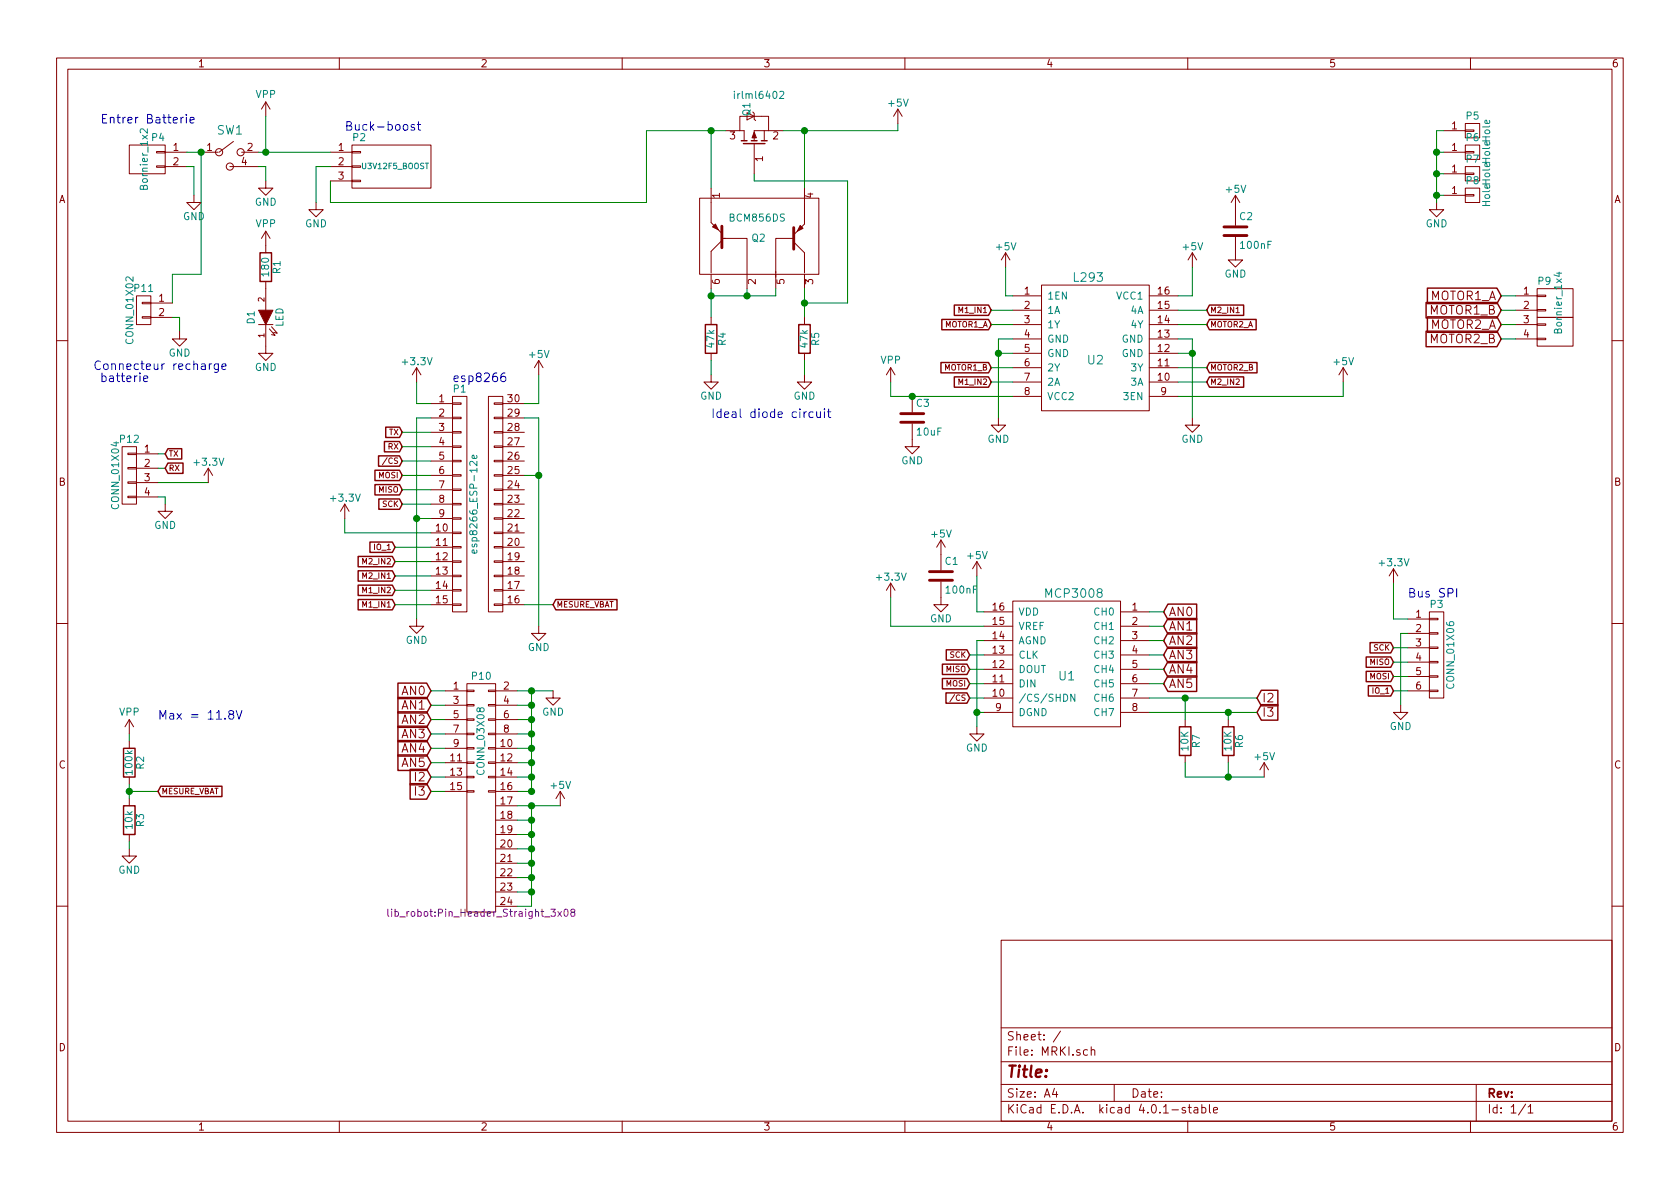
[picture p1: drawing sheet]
<svg xmlns="http://www.w3.org/2000/svg" width="297mm" height="210mm" viewBox="0 0 297 210" stroke-linecap="round" stroke-linejoin="round" font-family="sans-serif">
<g fill="none" stroke="#840000" stroke-width=".18">
<path d="M10 10.3h277v189.9h-277zM12 12.2h273v186.1h-273zM47 18l-.8 1.3M47 18v2.6M47 18l.8 1.3M60 10.3v1.9M110 10.3v1.9M132.1 19.9l1.2 .7-1.2 .6zM133.1 19.8l.2 .3v1l.3 .2M158.7 19.3l-.7 1.3M158.7 19.3v2.5M158.7 19.3l.8 1.3"/>
<path d="M160 10.3v1.9M210 10.3v1.9M260 10.3v1.9M22.9 25.6h6.3v5.1h-6.3zM27.7 29.3h1.5v.3h-1.5zM27.7 26.8h1.5v.2h-1.5zM29.2 26.9h3.8M29.2 29.5h3.8M34.3 34.5v1.3h1.3l-1.3 1.3-1.3-1.3h1.3M35.6 26.9h3M40.6 29.5h5.1M41.3 25l-2.6 1.9"/>
<path d="M42.7 26.9h3M47 32v1.3h1.3l-1.3 1.2-1.3-1.2h1.3M55.9 35.8v1.3h1.2l-1.2 1.2-1.3-1.2h1.3M58.4 26.9h3.8M58.4 29.5h3.8M58.4 32h3.8M62.2 31.9h1.6v.2h-1.6zM62.2 29.3h1.6v.3h-1.6zM62.2 26.8h1.6v.2h-1.6zM62.2 25.6h14v7.7h-14zM123.7 35h21.1v13.5h-21.1zM125.7 33.3v6.1l1.9 1.9"/>
<path d="M128.3 23.1h3.3v1.8M132.1 20.6h-1.3v2.5M133.3 20.6h2.6v2.5M133.3 25.4v5.3M135.1 23.1v1.8M138.4 23.1h-5.1v1.8M142.2 33.3v6.3l-1.9 1.9M218.4 34.5v5.4M218.4 34.5l-.7 1.3M218.4 34.5l.8 1.3M254 35.8v1.3h1.3l-1.3 1.2-1.3-1.2h1.3M255.3 26.9h3.8"/>
<path d="M255.3 23.1h3.8M255.3 30.7h3.8M255.3 34.5h3.8M259.1 23h1.5v.2h-1.5zM259.1 21.8h2.5v2.6h-2.5zM259.1 26.8h1.5v.2h-1.5zM259.1 25.6h2.5v2.6h-2.5zM259.1 30.6h1.5v.3h-1.5zM259.1 29.5h2.5v2.5h-2.5zM259.1 34.4h1.5v.3h-1.5zM259.1 33.3h2.5v2.5h-2.5zM24.1 52.3h2.6v5.1h-2.6z"/>
<path d="M25.1 56h1.6v.3h-1.6zM25.1 53.5h1.6v.2h-1.6zM26.7 53.6h3.8M26.7 56.1h3.8M31.7 58.7v1.2h1.3l-1.3 1.3-1.2-1.3h1.2M45.7 57.4h2.6M47 57.4v5.1h1.3l-1.3 1.2-1.3-1.2h1.3M47 40.9v3.8M47 49.8v5.1M47 40.9l-.8 1.3M47 40.9l.8 1.3M47.6 58.2l1 1.1-.6-.1"/>
<path d="M48 57.8l1 1.1-.6-.1M125.7 48.5v2.5M125.7 56.1v1.3M127.6 42.5l-1.9 1.9v3.9M127.8 42.2h.5M128 42.2h4.1v8.8M137.2 48v3M140.2 42.2h-3v6.1M140.3 42.8l1.9 1.9v3.6M142.2 48.5v2.5M142.2 56.1v1.3M177.8 44.7l-.8 1.3"/>
<path d="M177.8 44.7v2.5M177.8 44.7l.8 1.3M179.1 52.3h5M179.1 54.9h5M179.1 57.4h5M179.1 59.9h5M184.1 50.4h19.1v22.2h-19.1zM203.2 52.3h5.1M203.2 54.9h5.1M203.2 57.4h5.1M203.2 59.9h5.1M210.8 44.7l-.7 1.3"/>
<path d="M210.8 44.7v2.5M210.8 44.7l.8 1.3M218.4 41.9v4.1h1.3l-1.3 1.2-1.2-1.2h1.2M218.5 55.3h.6M268 52.3h3.8M268 54.9h3.8M268 57.4h3.8M268 59.9h3.8M271.8 59.8h1.5v.3h-1.5zM271.8 57.3h1.5v.2h-1.5zM271.8 56.1h6.3v5.1h-6.3zM271.8 54.7h1.5v.3h-1.5z"/>
<path d="M271.8 52.2h1.5v.2h-1.5zM271.8 51h6.3v5.1h-6.3zM10 60.2h2M21.6 79h2.5v10.1h-2.5zM73.7 65l-.8 1.3M73.7 65v2.6M73.7 65l.7 1.3M76.2 71.4h3.8M76.2 73.9h3.8M76.2 76.4h3.8M76.2 79h3.8M80 78.9h1.5v.2h-1.5z"/>
<path d="M80 76.3h1.5v.3h-1.5zM80 73.8h1.5v.2h-1.5zM80 71.2h1.5v.3h-1.5zM80 70.1h2.5v38.1h-2.5zM86.4 70.1h2.5v38.1h-2.5zM87.4 78.9h1.5v.2h-1.5zM87.4 76.3h1.5v.3h-1.5zM87.4 73.8h1.5v.2h-1.5zM87.4 71.2h1.5v.3h-1.5zM88.9 71.4h3.8M88.9 73.9h3.8M88.9 76.4h3.8"/>
<path d="M88.9 79h3.8M95.2 63.7l-.7 1.3M95.2 63.7v2.6M95.2 63.7l.8 1.3M125.7 66.3v1.3h1.3l-1.3 1.2-1.2-1.2h1.2M125.7 62.5v1.2M142.2 66.3v1.3h1.3l-1.3 1.2-1.2-1.2h1.2M142.2 62.5v1.2M157.5 65l-.8 1.3M157.5 65v2.6M157.5 65l.7 1.3M161.3 74.9v4.1h1.3l-1.3 1.3-1.3-1.3h1.3"/>
<path d="M161.3 70.1v2.8M176.5 73.9v1.3h1.3l-1.3 1.2-1.2-1.2h1.2M179.1 62.5h5M179.1 65h5M179.1 67.6h5M179.1 70.1h5M203.2 62.5h5.1M203.2 65h5.1M203.2 67.6h5.1M203.2 70.1h5.1M210.8 73.9v1.3h1.3l-1.3 1.2-1.3-1.2h1.3M237.5 65l-.8 1.3"/>
<path d="M237.5 65v2.6M237.5 65l.8 1.3M285 60.2h2M22.6 87.8h1.5v.2h-1.5zM22.6 85.2h1.5v.3h-1.5zM22.6 82.7h1.5v.2h-1.5zM22.6 80.1h1.5v.3h-1.5zM24.1 80.3h3.8M24.1 82.8h3.8M24.1 85.3h3.8M24.1 87.9h3.8M29.2 89.1v1.3h1.3l-1.3 1.3-1.3-1.3h1.3"/>
<path d="M36.8 82.8l-.7 1.3M36.8 82.8v2.5M36.8 82.8l.8 1.3M61 89.1l-.8 1.3M61 89.1v2.6M61 89.1l.7 1.3M68.5 80.9l-.9 1.3M76.2 81.5h3.8M76.2 84.1h3.8M76.2 86.6h3.8M76.2 89.1h3.8M76.2 91.7h3.8"/>
<path d="M76.2 94.2h3.8M76.2 96.8h3.8M76.2 99.3h3.8M80 99.2h1.5v.2h-1.5zM80 96.6h1.5v.3h-1.5zM80 94.1h1.5v.3h-1.5zM80 91.6h1.5v.2h-1.5zM80 89h1.5v.3h-1.5zM80 86.5h1.5v.2h-1.5zM80 83.9h1.5v.3h-1.5zM80 81.4h1.5v.3h-1.5zM87.4 99.2h1.5v.2h-1.5z"/>
<path d="M87.4 96.6h1.5v.3h-1.5zM87.4 94.1h1.5v.3h-1.5zM87.4 91.6h1.5v.2h-1.5zM87.4 89h1.5v.3h-1.5zM87.4 86.5h1.5v.2h-1.5zM87.4 83.9h1.5v.3h-1.5zM87.4 81.4h1.5v.3h-1.5zM88.9 81.5h3.8M88.9 84.1h3.8M88.9 86.6h3.8M88.9 89.1h3.8M88.9 91.7h3.8"/>
<path d="M88.9 94.2h3.8M88.9 96.8h3.8M88.9 99.3h3.8M166.4 95.5v5.3M166.4 95.5l-.8 1.3M166.4 95.5l.7 1.3M172.7 99.3l-.7 1.3M172.7 99.3v2.5M172.7 99.3l.8 1.3M10 110.3h2M73.7 109.5v1.2h1.2l-1.2 1.3-1.3-1.3h1.3M76.2 101.8h3.8"/>
<path d="M76.2 104.4h3.8M76.2 106.9h3.8M80 106.8h1.5v.3h-1.5zM80 104.3h1.5v.2h-1.5zM80 101.7h1.5v.3h-1.5zM87.4 106.8h1.5v.3h-1.5zM87.4 104.3h1.5v.2h-1.5zM87.4 101.7h1.5v.3h-1.5zM88.9 101.8h3.8M88.9 104.4h3.8M88.9 106.9h3.8M95.2 110.7v1.3h1.3l-1.3 1.3-1.2-1.3h1.2"/>
<path d="M157.5 103.1v2.6M157.5 103.1l-.8 1.3M157.5 103.1l.7 1.3M166.4 102.9v4h1.2l-1.2 1.3-1.3-1.3h1.3M174 108.2h5.1M174 110.7h5.1M174 113.3h5.1M174 115.8h5.1M174 118.4h5.1M179.1 106.3h19v22.2h-19zM198.1 108.2h5.1M198.1 110.7h5.1"/>
<path d="M198.1 113.3h5.1M198.1 115.8h5.1M198.1 118.4h5.1M246.4 100.6l-.8 1.2M246.4 100.6v2.5M246.4 100.6l.7 1.2M248.9 109.5h3.8M248.9 112h3.8M248.9 114.5h3.8M248.9 117.1h3.8M248.9 119.6h3.8M252.7 119.5h1.6v.3h-1.6z"/>
<path d="M252.7 117h1.6v.2h-1.6zM252.7 114.4h1.6v.3h-1.6zM252.7 111.9h1.6v.2h-1.6zM252.7 109.3h1.6v.3h-1.6zM252.7 108.2h2.6v15.2h-2.6zM285 110.3h2M22.9 127.2v2.6M22.9 131.1v1.2M22.9 137.4v1.3M22.9 127.2l-.8 1.3M22.9 127.2l.7 1.3M78.7 122.2h3.8"/>
<path d="M78.7 124.7h3.8M78.7 127.2h3.8M78.7 129.8h3.8M78.7 132.3h3.8M78.7 134.9h3.8M78.7 137.4h3.8M78.7 139.9h3.8M82.5 139.8h1.3v.3h-1.3zM82.5 137.3h1.3v.2h-1.3zM82.5 134.7h1.3v.3h-1.3zM82.5 132.2h1.3v.3h-1.3zM82.5 129.7h1.3v.2h-1.3z"/>
<path d="M82.5 127.1h1.3v.3h-1.3zM82.5 124.6h1.3v.2h-1.3zM82.5 122h1.3v.3h-1.3zM82.5 120.9h5.1v40.4h-5.1zM86.4 139.8h1.2v.3h-1.2zM86.4 137.3h1.2v.2h-1.2zM86.4 134.7h1.2v.3h-1.2zM86.4 132.2h1.2v.3h-1.2zM86.4 129.7h1.2v.2h-1.2zM86.4 127.1h1.2v.3h-1.2zM86.4 124.6h1.2v.2h-1.2zM86.4 122h1.2v.3h-1.2z"/>
<path d="M87.6 122.2h3.8M87.6 124.7h3.8M87.6 127.2h3.8M87.6 129.8h3.8M87.6 132.3h3.8M87.6 134.9h3.8M87.6 137.4h3.8M87.6 139.9h3.8M97.8 122.2v1.2h1.3l-1.3 1.3-1.3-1.3h1.3M99.1 139.9l-.8 1.3M99.1 139.9v2.6M99.1 139.9l.7 1.3"/>
<path d="M168.8 122.8l-.9 1.3M172.7 128.5v1.3h1.3l-1.3 1.3-1.3-1.3h1.3M174 120.9h5.1M174 123.4h5.1M174 126h5.1M198.1 120.9h5.1M198.1 123.4h5.1M198.1 126h5.1M209.5 127.2v1.3M209.5 133.6v1.3M217.2 127.2v1.3M217.2 133.6v1.3"/>
<path d="M223.5 134.9l-.7 1.2M223.5 134.9v2.5M223.5 134.9l.8 1.2M247.6 124.7v1.3h1.3l-1.3 1.2-1.2-1.2h1.2M248.9 122.2h3.8M252.7 122h1.6v.3h-1.6zM22.9 150.1v1.3h1.2l-1.2 1.2-1.3-1.2h1.3M22.9 141.2v1.3M22.9 147.6v1.2M87.6 150.1h3.8M87.6 152.6h3.8M87.6 155.2h3.8"/>
<path d="M87.6 157.7h3.8M87.6 142.5h3.8M87.6 145h3.8M87.6 147.6h3.8M10 160.2h2M87.6 160.3h3.8M177 166.3h108v32h-108zM285 160.2h2M60 198.3v1.9M110 198.3v1.9M160 198.3v1.9M177 194.8h108"/>
<path d="M177 191.8h108M177 187.8h108M177 181.8h108M186.4 192.5l-.3 1h.9M186.8 193v1M187.5 182.3l-1.3 2M192.3 185.7l-.5-.1-.2 .3v.6l.2 .1 .5-.1M192.9 185.7l.2-.1 .4 .1 .1 .9M192.9 185.1v1.5M197 191.8v3M209.6 195.9a.37 .37 0 0 0-.6 .1l.1 .3 .5 .1 .1 .1-.3 .3-.4-.1M210 198.3v1.9"/>
<path d="M210.1 195.8h.5M210.3 195.3v1.3l.3 .2M211.2 195.9h.5l.1 .9M211.8 196.2l-.5 .1-.2 .2 .2 .3 .5-.1M212.5 195.9l.4-.1 .3 .3-.1 .6h-.6M212.5 195.3v1.5M213.8 195.3v1.3l.2 .2M214.6 196.3l.7-.1-.1-.3-.4-.1-.2 .2v.7h.6M260 198.3v1.9M261 191.8v6.5M269.7 195.2l-1.2 2M270.2 195.8l.4-.5v1.5"/>
<path d="M270.2 196.8h.8"/>
<circle cx="38.7" cy="26.9" r=".63"/>
<circle cx="40.6" cy="29.5" r=".63"/>
<circle cx="42.5" cy="26.9" r=".63"/>
</g>
<path d="M129.8 16.1v.2M129.8 16.6v.8M137.9 16.3l.5-.2 .1 .2 .1 .2-.8 .9h.8M26.1 22.8v.8l-1-.8h-.2l-.1 .2 .1 .5M275.2 48.3h.9M275.7 48.1v.8l-.9-.3M84.3 97.3v.3l-.2 .2h-.6v-.5l.3-.1 .1 .6M84.3 80.5v.4l-.2 .2-.6-.1v-.5h.3l.1 .6M190 122.8v1.2l-.7-1.2v1.2" fill="none" stroke="#008484" stroke-width=".18"/>
<g fill="none" stroke="#840000" stroke-width=".25">
<path d="M131.1 24.9h1M131.4 25.4h3.9M132.8 24.9h1.1M134.6 24.9h1M46 44.7h2v5.1h-2zM124.7 57.4h2v5.1h-2zM141.2 57.4h2.1v5.1h-2.1zM166.5 56.5h8.3l.5 .9-.5 .9h-8.3zM168.7 53.9h6.1l.5 1-.5 .9h-6.1zM213.8 53.9h6.1v1.9h-6.1l-.4-.9zM213.8 56.5h8.3v1.8h-8.3l-.4-.9zM252.1 53.5h12.6l.7 1.4-.7 1.3h-12.6z"/>
<path d="M252.1 58.6h12.6l.7 1.3-.7 1.4h-12.6zM252.4 50.9h12.3l.7 1.4-.7 1.4h-12.3zM252.4 56h12.3l.7 1.4-.7 1.4h-12.3zM29.7 79.3h2.4v1.9h-2.4l-.5-.9zM68 78.1h2.6l.5 .9-.5 .9h-2.6zM68.2 75.5h2.4l.5 .9-.5 1h-2.4zM166.4 64.1h8.4l.5 .9-.5 .9h-8.4zM168.7 66.6h6.1l.5 1-.5 .9h-6.1zM213.8 64.1h8.4v1.8h-8.4l-.4-.9zM213.8 66.6h6.1v1.9h-6.1l-.4-.9zM29.7 81.9h2.7v1.8h-2.7l-.5-.9zM63.3 98.4h6.1l.4 .9-.4 .9h-6.1z"/>
<path d="M65.4 95.9h4l.4 .9-.4 .9h-4zM66.3 85.7h4.3l.5 .9-.5 .9h-4.3zM66.3 83.2h4.3l.5 .9-.5 .9h-4.3zM66.9 80.6h3.7l.5 .9-.5 .9h-3.7zM67 88.2h3.6l.5 .9-.5 1h-3.6zM63.3 106h6.1l.4 .9-.4 .9h-6.1zM63.3 103.5h6.1l.4 .9-.4 .9h-6.1zM63.3 100.9h6.1l.4 .9-.4 1h-6.1zM98.3 106h10.8v1.8h-10.8l-.5-.9zM166.6 117.4h4.4l.4 1-.4 .9h-4.4zM166.6 120h4.4l.4 .9-.4 .9h-4.4zM167.3 114.9h3.7l.4 .9-.4 .9h-3.7z"/>
<path d="M206.5 106.8h5.1v2.8h-5.1l-.8-1.4zM206.5 109.4h5.1v2.7h-5.1l-.8-1.4zM206.5 111.9h5.1v2.7h-5.1l-.8-1.3zM206.5 114.4h5.1v2.8h-5.1l-.8-1.4zM206.5 117h5.1v2.7h-5.1l-.8-1.3zM206.5 119.5h5.1v2.8h-5.1l-.8-1.4zM241.6 116.2h4.3l.5 .9-.5 .9h-4.3zM241.6 118.7h4.3l.5 .9-.5 .9h-4.3zM242.2 113.6h3.7l.5 .9-.5 1h-3.7zM21.8 132.3h2.1v5.1h-2.1zM28.4 139h10.8v1.9h-10.8l-.5-1zM70.4 120.8h5l.8 1.4-.8 1.3h-5z"/>
<path d="M70.4 123.3h5l.8 1.4-.8 1.4h-5zM70.4 125.9h5l.8 1.3-.8 1.4h-5zM70.4 128.4h5l.8 1.4-.8 1.4h-5zM70.4 131h5l.8 1.3-.8 1.4h-5zM70.4 133.5h5l.8 1.4-.8 1.3h-5zM72.5 136h2.9l.8 1.4-.8 1.4h-2.9zM72.5 138.6h2.9l.8 1.3-.8 1.4h-2.9zM167.3 122.5h3.7l.4 .9-.4 1h-3.7zM208.5 128.5h2.1v5.1h-2.1zM216.2 128.5h2v5.1h-2zM223 122.1h2.9v2.7h-2.9l-.8-1.4zM223 124.6h2.9v2.7h-2.9l-.8-1.3z"/>
<path d="M241.9 121.3h4l.5 .9-.5 .9h-4zM21.8 142.5h2.1v5.1h-2.1z"/>
</g>
<g fill="none" stroke="#0000c2" stroke-width=".18">
<path d="M32.4 20.7l-.2 .1-.2 .3M32.9 20.2v.2M32.9 20.7v1.1M33.6 21.3l.7-.2v-.3l-.5-.1-.2 .3 .1 .7h.6M73.3 22.1l-.4-.1-.2 .2v.2l.6 .2v.4h-.6M73.8 22h.6M74 21.5v1.3l.4 .2M25.4 67l.7-.2v-.3h-.5l-.2 .2 .1 .7h.6M37.4 64.3l-.2 .1-.2 .2M38.6 64.3v1.3l-.3 .3-.4-.1M38.6 64.4a.48 .48 0 0 0-.7 .1v.7a.48 .48 0 0 0 .7 .1M39.2 64.8l.8-.1-.1-.3-.4-.1-.3 .3 .1 .7h.6"/>
<path d="M89.3 66a.62 .62 0 0 0-.8 .6l.1 .7a.48 .48 0 0 0 .8-.1v-.5a.48 .48 0 0 0-.9 .1M143.8 72.9a.48 .48 0 0 0-.7 .1v.7a.48 .48 0 0 0 .7 .1M144.4 72.8v.8a.38 .38 0 0 0 .7 .1M145.1 72.8v1M145.8 72.3v.2M145.8 72.8v1M146.3 72.8h.6M146.5 72.3v1.3l.4 .2M257.6 104.1v1.5M40.7 126.3l-.3-.3 .1-.2a.48 .48 0 0 1 .7 0l.1 .2-.1 .2-.7 .3v.5a.48 .48 0 0 0 .8-.1v-.3l-.3-.3M41.8 125.6l.5 1.6 .5-1.6"/>
</g>
<path d="M127.6 40v3.8M140.3 40.3v3.8M216.4 41.7h4.1M216.4 40.1h4.1M159.3 74.7h4M159.3 73.1h4M164.3 102.6h4.1M164.3 101.1h4.1" fill="none" stroke="#840000" stroke-width=".51"/>
<g fill="none" stroke="#008400" stroke-width=".18">
<path d="M33 29.5h1.3v5M33 26.9h2.6v21.6h-5.1v5.1M45.7 29.5h1.3v2.5M45.7 26.9h12.7M47 20.6v6.3M58.4 29.5h-2.5v6.3M125.7 23.1v10.2M128.3 23.1h-14v12.7h-55.9v-3.8M133.3 30.7v1.3h16.6v21.6h-7.7M142.2 23.1v10.2M158.7 21.8v1.3h-20.3M254 26.9h1.3"/>
<path d="M254 34.5h1.3M254 30.7h1.3M255.3 23.1h-1.3v12.7M30.5 56.1h1.2v2.6M125.7 51v5.1M132.1 51v1.3M137.2 51v1.3h-11.5M142.2 51v5.1M175.3 54.9h3.8M175.3 57.4h3.8M177.8 47.2v5.1h1.3M179.1 59.9h-2.6v14"/>
<path d="M208.3 59.9h2.5v14M208.3 54.9h5.1M208.3 57.4h5.1M210.8 47.2v5.1h-2.5M265.4 59.9h2.6M265.4 52.3h2.6M265.4 54.9h2.6M265.4 57.4h2.6M71.1 76.4h5.1M71.1 79h5.1M73.7 67.6v3.8h2.5M76.2 73.9h-2.5v35.6"/>
<path d="M92.7 73.9h2.5v36.8M95.2 66.3v5.1h-2.5M125.7 63.7v2.6M142.2 63.7v2.6M157.5 67.6v2.5h21.6M175.3 65h3.8M175.3 67.6h3.8M176.5 62.5h2.6M208.3 62.5h2.5M208.3 65h5.1M208.3 67.6h5.1M237.5 67.6v2.5h-29.2"/>
<path d="M27.9 82.8h1.3M27.9 80.3h1.3M27.9 85.3h8.9M27.9 87.9h1.3v1.2M61 91.7v2.5h15.2M69.8 99.3h6.4M69.8 96.8h6.4M71.1 89.1h5.1M71.1 86.6h5.1M71.1 84.1h5.1M71.1 81.5h5.1M73.7 91.7h2.5"/>
<path d="M92.7 84.1h2.5M69.8 106.9h6.4M69.8 104.4h6.4M69.8 101.8h6.4M92.7 106.9h5.1M157.5 105.7v5h16.5M171.4 115.8h2.6M171.4 118.4h2.6M172.7 101.8v6.4h1.3M174 113.3h-1.3v15.2M203.2 108.2h2.5M203.2 110.7h2.5"/>
<path d="M203.2 115.8h2.5M203.2 118.4h2.5M203.2 113.3h2.5M246.4 103.1v6.4h2.5M246.4 114.5h2.5M246.4 117.1h2.5M246.4 119.6h2.5M248.9 112h-1.3v12.7M22.9 139.9h5M22.9 129.8v1.3M22.9 138.7v2.5M76.2 122.2h2.5"/>
<path d="M76.2 124.7h2.5M76.2 127.2h2.5M76.2 129.8h2.5M76.2 132.3h2.5M76.2 134.9h2.5M76.2 137.4h2.5M76.2 139.9h2.5M91.4 122.2h6.4M91.4 124.7h2.6M91.4 127.2h2.6M91.4 129.8h2.6M91.4 132.3h2.6"/>
<path d="M91.4 134.9h2.6M91.4 137.4h2.6M94 122.2v17.7h-2.6M171.4 120.9h2.6M171.4 123.4h2.6M172.7 126h1.3M203.2 120.9h2.5M203.2 123.4h19M203.2 126h19M209.5 134.9v2.5h14M209.5 123.4v3.8M217.2 126v1.2"/>
<path d="M217.2 134.9v2.5M246.4 122.2h2.5M22.9 148.8v1.3M91.4 142.5h7.7M91.4 157.7h2.6M91.4 155.2h2.6M91.4 152.6h2.6M91.4 150.1h2.6M91.4 147.6h2.6M91.4 145h2.6M94 142.5v17.8"/>
</g>
<g fill="#008400" stroke="#008400" stroke-width=".25">
<circle cx="172.7" cy="126" r=".51"/>
<circle cx="73.7" cy="91.7" r=".51"/>
<circle cx="210.8" cy="62.5" r=".51"/>
<circle cx="176.5" cy="62.5" r=".51"/>
<circle cx="47" cy="26.9" r=".51"/>
<circle cx="95.3" cy="84.1" r=".51"/>
<circle cx="254" cy="30.7" r=".51"/>
<circle cx="254" cy="26.9" r=".51"/>
<circle cx="254" cy="34.5" r=".51"/>
<circle cx="94" cy="124.7" r=".51"/>
<circle cx="94" cy="127.2" r=".51"/>
<circle cx="94" cy="129.8" r=".51"/>
<circle cx="94" cy="132.3" r=".51"/>
<circle cx="94" cy="134.9" r=".51"/>
<circle cx="94" cy="137.4" r=".51"/>
<circle cx="94" cy="139.9" r=".51"/>
<circle cx="35.6" cy="26.9" r=".51"/>
<circle cx="22.9" cy="139.9" r=".51"/>
<circle cx="161.3" cy="70.1" r=".51"/>
<circle cx="125.7" cy="52.3" r=".51"/>
<circle cx="132.1" cy="52.3" r=".51"/>
<circle cx="142.2" cy="53.6" r=".51"/>
<circle cx="142.2" cy="23.1" r=".51"/>
<circle cx="125.7" cy="23.1" r=".51"/>
<circle cx="94" cy="122.2" r=".51"/>
<circle cx="94" cy="157.7" r=".51"/>
<circle cx="94" cy="155.2" r=".51"/>
<circle cx="94" cy="152.6" r=".51"/>
<circle cx="94" cy="150.1" r=".51"/>
<circle cx="94" cy="147.6" r=".51"/>
<circle cx="94" cy="145" r=".51"/>
<circle cx="94" cy="142.5" r=".51"/>
<circle cx="217.2" cy="126" r=".51"/>
<circle cx="209.6" cy="123.4" r=".51"/>
<circle cx="217.2" cy="137.4" r=".51"/>
</g>
<g fill="#840000" stroke="#840000" stroke-width=".18">
<path d="M45.7 54.9h2.6l-1.3 2.5z"/>
<path d="M133.3 23.4l.4 1h-.7z"/>
<path d="M126.5 39.6l.5 1-1-.5z"/>
<path d="M141.5 39.9l.5 .5-1 .5z"/>
</g>
<path d="M68.6 160.8v1l.2 .2M69.2 160.8v.1M69.2 161.2v.8M98.6 161.2l.7 .8M99.3 161.2l-.7 .8M99.8 160.9l.2-.1a.67 .67 0 0 1 .4 .6 .67 .67 0 0 1-.4 .6l-.2-.1-.1-.3zM101.2 161.3l-.3-.2 .1-.2 .2-.1 .4 .1v.3l-.6 .2-.1 .2 .1 .3 .2 .1h.2l.3-.2-.1-.4-.2-.1" fill="none" stroke="#840084" stroke-width=".18"/>
<text font-size="2.8" fill="#840000" x="178" y="190.5">Title:</text>
<g font-size="2.1" fill="#0000c2">
<text x="17.8" y="21.8">Entrer Batterie</text>
<text x="61" y="23.1">Buck-boost</text>
<text x="16.5" y="65.4">Connecteur recharge</text>
<text x="17.1" y="67.6">batterie</text>
<text x="80" y="67.6">esp8266</text>
<text x="125.7" y="73.9">Ideal diode circuit</text>
<text x="248.9" y="105.7">Bus SPI</text>
<text x="27.9" y="127.2">Max = 11.8V</text>
</g>
<g font-size="2.1" fill="#008484">
<text x="38.4" y="23.8">SW1</text>
<text x="190" y="49.8">L293</text>
<text x="192.3" y="64.4">U2</text>
<text x="185.1" y="105.7">MCP3008</text>
<text x="187.2" y="120.3">U1</text>
</g>
<g font-size="2.1" fill="#840000">
<text x="252.7" y="53.1">MOTOR1_A</text>
<text x="252.7" y="55.6">MOTOR1_B</text>
<text x="252.7" y="58.2">MOTOR2_A</text>
<text x="252.7" y="60.7">MOTOR2_B</text>
<text x="206.7" y="109">AN0</text>
<text x="206.7" y="111.5">AN1</text>
<text x="206.7" y="114">AN2</text>
<text x="206.7" y="116.6">AN3</text>
<text x="206.7" y="119.1">AN4</text>
<text x="71" y="122.9">AN0</text>
<text x="71" y="125.5">AN1</text>
<text x="206.7" y="121.7">AN5</text>
<text x="223.2" y="124.2">I2</text>
<text x="71" y="128">AN2</text>
<text x="71" y="130.6">AN3</text>
<text x="223.2" y="126.7">I3</text>
<text x="71" y="133.1">AN4</text>
<text x="71" y="135.6">AN5</text>
<text x="73.5" y="138.2">I2</text>
<text x="73.5" y="140.7">I3</text>
<text x="178" y="184">Sheet: /</text>
<text x="178" y="186.7">File: MRKI.sch</text>
<text x="178" y="196.9">KiCad E.D.A. kicad 4.0.1-stable</text>
<text x="178" y="194.1">Size: A4</text>
<text x="200" y="194.1">Date:</text>
<text x="263" y="194.1">Rev:</text>
<text x="263" y="196.9">Id: 1/1</text>
</g>
<g font-size="1.8" fill="#840000">
<text x="35" y="11.9">1</text>
<text x="85" y="11.9">2</text>
<text x="135" y="11.9">3</text>
<text x="185" y="11.9">4</text>
<text x="235" y="11.9">5</text>
<text x="285" y="11.9">6</text>
<text x="256.7" y="22.9">1</text>
<text x="30.6" y="26.7">1</text>
<text x="30.6" y="29.2">2</text>
<text x="36.6" y="26.7">1</text>
<text x="42.7" y="29.2">4</text>
<text x="43.7" y="26.7">2</text>
<text x="59.8" y="26.7">1</text>
<text x="59.8" y="29.2">2</text>
<text x="129.1" y="24.6">3</text>
<text x="134.9" y="28.5" transform="rotate(-90 134.9 28.5)">1</text>
<text x="136.7" y="24.6">2</text>
<text x="256.7" y="26.7">1</text>
<text x="10.4" y="35.9">A</text>
<text x="59.8" y="31.7">3</text>
<text x="127.3" y="35" transform="rotate(-90 127.3 35)">1</text>
<text x="143.8" y="35" transform="rotate(-90 143.8 35)">4</text>
<text x="256.7" y="30.5">1</text>
<text x="256.7" y="34.3">1</text>
<text x="285.4" y="35.9">A</text>
<text x="28.1" y="53.3">1</text>
<text x="127.3" y="50.3" transform="rotate(-90 127.3 50.3)">6</text>
<text x="133.6" y="50.3" transform="rotate(-90 133.6 50.3)">2</text>
<text x="138.7" y="50.3" transform="rotate(-90 138.7 50.3)">5</text>
<text x="143.8" y="50.3" transform="rotate(-90 143.8 50.3)">3</text>
<text x="181.1" y="52.1">1</text>
<text x="204.8" y="52.1">16</text>
<text x="269.4" y="52.1">1</text>
<text x="28.1" y="55.9">2</text>
<text x="181.1" y="54.6">2</text>
<text x="181.1" y="57.1">3</text>
<text x="181.1" y="59.7">4</text>
<text x="204.8" y="59.7">13</text>
<text x="204.8" y="57.1">14</text>
<text x="204.8" y="54.6">15</text>
<text x="269.4" y="54.6">2</text>
<text x="269.4" y="57.1">3</text>
<text x="269.4" y="59.7">4</text>
<text x="181.1" y="62.2">5</text>
<text x="181.1" y="64.8">6</text>
<text x="204.8" y="64.8">11</text>
<text x="204.8" y="62.2">12</text>
<text x="77.6" y="71.1">1</text>
<text x="89.8" y="71.1">30</text>
<text x="181.1" y="67.3">7</text>
<text x="181.1" y="69.8">8</text>
<text x="204.8" y="67.3">10</text>
<text x="205.3" y="69.8">9</text>
<text x="77.6" y="73.7">2</text>
<text x="77.6" y="76.2">3</text>
<text x="89.8" y="76.2">28</text>
<text x="89.8" y="73.7">29</text>
<text x="25.6" y="80">1</text>
<text x="25.6" y="82.5">2</text>
<text x="77.6" y="78.7">4</text>
<text x="77.6" y="81.3">5</text>
<text x="77.6" y="83.8">6</text>
<text x="89.8" y="83.8">25</text>
<text x="89.8" y="81.3">26</text>
<text x="89.8" y="78.7">27</text>
<text x="10.4" y="85.9">B</text>
<text x="25.6" y="85.1">3</text>
<text x="25.6" y="87.6">4</text>
<text x="77.6" y="86.4">7</text>
<text x="77.6" y="88.9">8</text>
<text x="89.8" y="88.9">23</text>
<text x="89.8" y="86.4">24</text>
<text x="285.4" y="85.9">B</text>
<text x="77.1" y="94">10</text>
<text x="77.6" y="91.4">9</text>
<text x="89.8" y="94">21</text>
<text x="89.8" y="91.4">22</text>
<text x="77.1" y="96.5">11</text>
<text x="77.1" y="99.1">12</text>
<text x="77.1" y="101.6">13</text>
<text x="89.8" y="96.5">20</text>
<text x="89.8" y="101.6">18</text>
<text x="89.8" y="99.1">19</text>
<text x="77.1" y="104.1">14</text>
<text x="77.1" y="106.7">15</text>
<text x="89.8" y="106.7">16</text>
<text x="89.8" y="104.1">17</text>
<text x="175.6" y="107.9">16</text>
<text x="200.2" y="107.9">1</text>
<text x="175.6" y="113">14</text>
<text x="175.6" y="110.5">15</text>
<text x="200.2" y="110.5">2</text>
<text x="200.2" y="113">3</text>
<text x="250.3" y="109.2">1</text>
<text x="250.3" y="111.8">2</text>
<text x="175.6" y="118.1">12</text>
<text x="175.6" y="115.6">13</text>
<text x="200.2" y="115.6">4</text>
<text x="200.2" y="118.1">5</text>
<text x="250.3" y="114.3">3</text>
<text x="250.3" y="116.8">4</text>
<text x="250.3" y="119.4">5</text>
<text x="80.2" y="121.9">1</text>
<text x="80.2" y="124.5">3</text>
<text x="89.1" y="121.9">2</text>
<text x="89.1" y="124.5">4</text>
<text x="175.6" y="123.2">10</text>
<text x="175.6" y="120.6">11</text>
<text x="176" y="125.7">9</text>
<text x="200.2" y="120.6">6</text>
<text x="200.2" y="123.2">7</text>
<text x="200.2" y="125.7">8</text>
<text x="250.3" y="121.9">6</text>
<text x="80.2" y="127">5</text>
<text x="80.2" y="129.5">7</text>
<text x="89.1" y="127">6</text>
<text x="89.1" y="129.5">8</text>
<text x="10.4" y="135.9">C</text>
<text x="79.7" y="134.6">11</text>
<text x="79.7" y="137.2">13</text>
<text x="80.2" y="132.1">9</text>
<text x="88.6" y="132.1">10</text>
<text x="88.6" y="134.6">12</text>
<text x="88.6" y="137.2">14</text>
<text x="285.4" y="135.9">C</text>
<text x="79.7" y="139.7">15</text>
<text x="88.6" y="139.7">16</text>
<text x="88.6" y="142.2">17</text>
<text x="88.6" y="149.9">20</text>
<text x="88.6" y="144.8">18</text>
<text x="88.6" y="147.3">19</text>
<text x="88.6" y="152.4">21</text>
<text x="88.6" y="154.9">22</text>
<text x="88.6" y="157.5">23</text>
<text x="88.6" y="160">24</text>
<text x="10.4" y="185.9">D</text>
<text x="285.4" y="185.9">D</text>
<text x="35" y="199.9">1</text>
<text x="85" y="199.9">2</text>
<text x="135" y="199.9">3</text>
<text x="185" y="199.9">4</text>
<text x="235" y="199.9">5</text>
<text x="285" y="199.9">6</text>
</g>
<g font-size="1.8" fill="#008484">
<text x="45.2" y="17.3">VPP</text>
<text x="130.4" y="17.5">irlml6402</text>
<text x="132.6" y="20.5" transform="rotate(-90 132.6 20.5)">Q1</text>
<text x="157.1" y="18.8">+5V</text>
<text x="259.3" y="21.1">P5</text>
<text x="26.9" y="24.9">P4</text>
<text x="62.4" y="24.9">P2</text>
<text x="259.3" y="24.9">P6</text>
<text x="259.3" y="28.7">P7</text>
<text x="26.1" y="33.3" transform="rotate(-90 26.1 33.3)">Bornier_1x2</text>
<text x="216.8" y="34.1">+5V</text>
<text x="259.3" y="32.6">P8</text>
<text x="32.3" y="38.9">GND</text>
<text x="45" y="36.4">GND</text>
<text x="45.2" y="40.2">VPP</text>
<text x="53.9" y="40.2">GND</text>
<text x="129.2" y="39.2">BCM856DS</text>
<text x="219.2" y="38.9">C2</text>
<text x="252" y="40.2">GND</text>
<text x="263.4" y="36.4" transform="rotate(-90 263.4 36.4)">HoleHoleHoleHole</text>
<text x="132.9" y="42.7">Q2</text>
<text x="176.2" y="44.2">+5V</text>
<text x="209.2" y="44.2">+5V</text>
<text x="219.5" y="44">100nF</text>
<text x="23.8" y="51.6">P11</text>
<text x="47.5" y="48.7" transform="rotate(-90 47.5 48.7)">180</text>
<text x="49.6" y="48.4" transform="rotate(-90 49.6 48.4)">R1</text>
<text x="185.2" y="53">1EN</text>
<text x="197.5" y="53">VCC1</text>
<text x="216.5" y="49.1">GND</text>
<text x="272" y="50.3">P9</text>
<text x="45" y="57.2" transform="rotate(-90 45 57.2)">D1</text>
<text x="50.1" y="57.9" transform="rotate(-90 50.1 57.9)">LED</text>
<text x="185.2" y="55.5">1A</text>
<text x="185.2" y="58">1Y</text>
<text x="199.9" y="55.5">4A</text>
<text x="200" y="58">4Y</text>
<text x="276.1" y="58.7" transform="rotate(-90 276.1 58.7)">Bornier_1x4</text>
<text x="23.6" y="60.5" transform="rotate(-90 23.6 60.5)">CONN_01X02</text>
<text x="29.8" y="63">GND</text>
<text x="45" y="65.6">GND</text>
<text x="71.3" y="64.6">+3.3V</text>
<text x="93.6" y="63.3">+5V</text>
<text x="126.3" y="61.4" transform="rotate(-90 126.3 61.4)">47k</text>
<text x="128.3" y="61.1" transform="rotate(-90 128.3 61.1)">R4</text>
<text x="142.8" y="61.4" transform="rotate(-90 142.8 61.4)">47k</text>
<text x="144.8" y="61.1" transform="rotate(-90 144.8 61.1)">R5</text>
<text x="155.7" y="64.3">VPP</text>
<text x="185.2" y="60.6">GND</text>
<text x="185.2" y="63.1">GND</text>
<text x="185.2" y="65.7">2Y</text>
<text x="198.2" y="63.1">GND</text>
<text x="198.2" y="60.6">GND</text>
<text x="200" y="65.7">3Y</text>
<text x="235.9" y="64.6">+5V</text>
<text x="80.2" y="69.4">P1</text>
<text x="123.8" y="70.7">GND</text>
<text x="140.3" y="70.7">GND</text>
<text x="162.1" y="71.9">C3</text>
<text x="185.2" y="68.2">2A</text>
<text x="185.2" y="70.7">VCC2</text>
<text x="198.8" y="70.7">3EN</text>
<text x="199.9" y="68.2">3A</text>
<text x="162.2" y="77">10uF</text>
<text x="21.3" y="78.3">P12</text>
<text x="34.5" y="82.3">+3.3V</text>
<text x="159.3" y="82.1">GND</text>
<text x="174.6" y="78.3">GND</text>
<text x="208.9" y="78.3">GND</text>
<text x="21" y="89.7" transform="rotate(-90 21 89.7)">CONN_01X04</text>
<text x="58.6" y="88.7">+3.3V</text>
<text x="27.3" y="93.5">GND</text>
<text x="164.8" y="95">+5V</text>
<text x="84.4" y="96.7" transform="rotate(-90 84.4 96.7)">esp8266_ESP-12e</text>
<text x="167.1" y="99.9">C1</text>
<text x="171.1" y="98.9">+5V</text>
<text x="244" y="100.1">+3.3V</text>
<text x="155.1" y="102.7">+3.3V</text>
<text x="167.4" y="104.9">100nF</text>
<text x="252.9" y="107.5">P3</text>
<text x="71.7" y="113.8">GND</text>
<text x="164.4" y="110">GND</text>
<text x="180.1" y="113.9">AGND</text>
<text x="180.1" y="111.4">VREF</text>
<text x="180.1" y="108.8">VDD</text>
<text x="193.6" y="108.8">CH0</text>
<text x="193.6" y="111.4">CH1</text>
<text x="193.6" y="113.9">CH2</text>
<text x="93.3" y="115.1">GND</text>
<text x="180.1" y="119">DOUT</text>
<text x="180.1" y="116.5">CLK</text>
<text x="193.6" y="116.5">CH3</text>
<text x="193.6" y="119">CH4</text>
<text x="83.5" y="120.2">P10</text>
<text x="180.1" y="124.1">/CS/SHDN</text>
<text x="180.1" y="121.5">DIN</text>
<text x="193.6" y="121.5">CH5</text>
<text x="193.6" y="124.1">CH6</text>
<text x="257.1" y="121.5" transform="rotate(-90 257.1 121.5)">CONN_01X06</text>
<text x="21.1" y="126.5">VPP</text>
<text x="95.8" y="126.5">GND</text>
<text x="180.1" y="126.6">DGND</text>
<text x="193.6" y="126.6">CH7</text>
<text x="245.7" y="129.1">GND</text>
<text x="23.4" y="136.8" transform="rotate(-90 23.4 136.8)">100k</text>
<text x="25.5" y="136" transform="rotate(-90 25.5 136)">R2</text>
<text x="85.6" y="136.7" transform="rotate(-90 85.6 136.7)">CONN_03X08</text>
<text x="170.8" y="132.9">GND</text>
<text x="210.1" y="132.7" transform="rotate(-90 210.1 132.7)">10K</text>
<text x="212.1" y="132.2" transform="rotate(-90 212.1 132.2)">R7</text>
<text x="217.7" y="132.7" transform="rotate(-90 217.7 132.7)">10K</text>
<text x="219.8" y="132.2" transform="rotate(-90 219.8 132.2)">R6</text>
<text x="221.9" y="134.4">+5V</text>
<text x="97.5" y="139.5">+5V</text>
<text x="23.4" y="146.5" transform="rotate(-90 23.4 146.5)">10k</text>
<text x="25.5" y="146.1" transform="rotate(-90 25.5 146.1)">R3</text>
<text x="20.9" y="154.5">GND</text>
</g>
<text font-size="1.8" fill="#008400" x="69.8" y="162.1">lib_robot:Pin_Header_Straight_3x08</text>
<text font-size="1.4" fill="#008484" x="64.1" y="29.9">U3V12F5_BOOST</text>
<g font-size="1.4" fill="#840000">
<text x="46.7" y="53.3" transform="rotate(-90 46.7 53.3)">2</text>
<text x="46.7" y="59.7" transform="rotate(-90 46.7 59.7)">1</text>
<text x="167" y="57.9">MOTOR1_A</text>
<text x="169.8" y="55.3">M1_IN1</text>
<text x="214" y="55.3">M2_IN1</text>
<text x="214" y="57.9">MOTOR2_A</text>
<text x="167" y="65.5">MOTOR1_B</text>
<text x="214" y="65.5">MOTOR2_B</text>
<text x="169.8" y="68">M1_IN2</text>
<text x="214" y="68">M2_IN2</text>
<text x="68.7" y="76.9">TX</text>
<text x="29.8" y="80.7">TX</text>
<text x="29.8" y="83.3">RX</text>
<text x="68.2" y="82">/CS</text>
<text x="68.6" y="79.5">RX</text>
<text x="67" y="87.1">MISO</text>
<text x="67" y="84.6">MOSI</text>
<text x="67.6" y="89.6">SCK</text>
<text x="64.4" y="99.8">M2_IN2</text>
<text x="66.2" y="97.3">IO_1</text>
<text x="64.4" y="107.4">M1_IN1</text>
<text x="64.4" y="104.9">M1_IN2</text>
<text x="64.4" y="102.3">M2_IN1</text>
<text x="98.4" y="107.4">MESURE_VBAT</text>
<text x="167.3" y="118.8">MISO</text>
<text x="167.9" y="116.3">SCK</text>
<text x="242.2" y="117.6">MISO</text>
<text x="242.8" y="115">SCK</text>
<text x="167.3" y="121.4">MOSI</text>
<text x="168.5" y="123.9">/CS</text>
<text x="242.2" y="120.1">MOSI</text>
<text x="242.7" y="122.7">IO_1</text>
<text x="28.6" y="140.4">MESURE_VBAT</text>
</g>
</svg>
